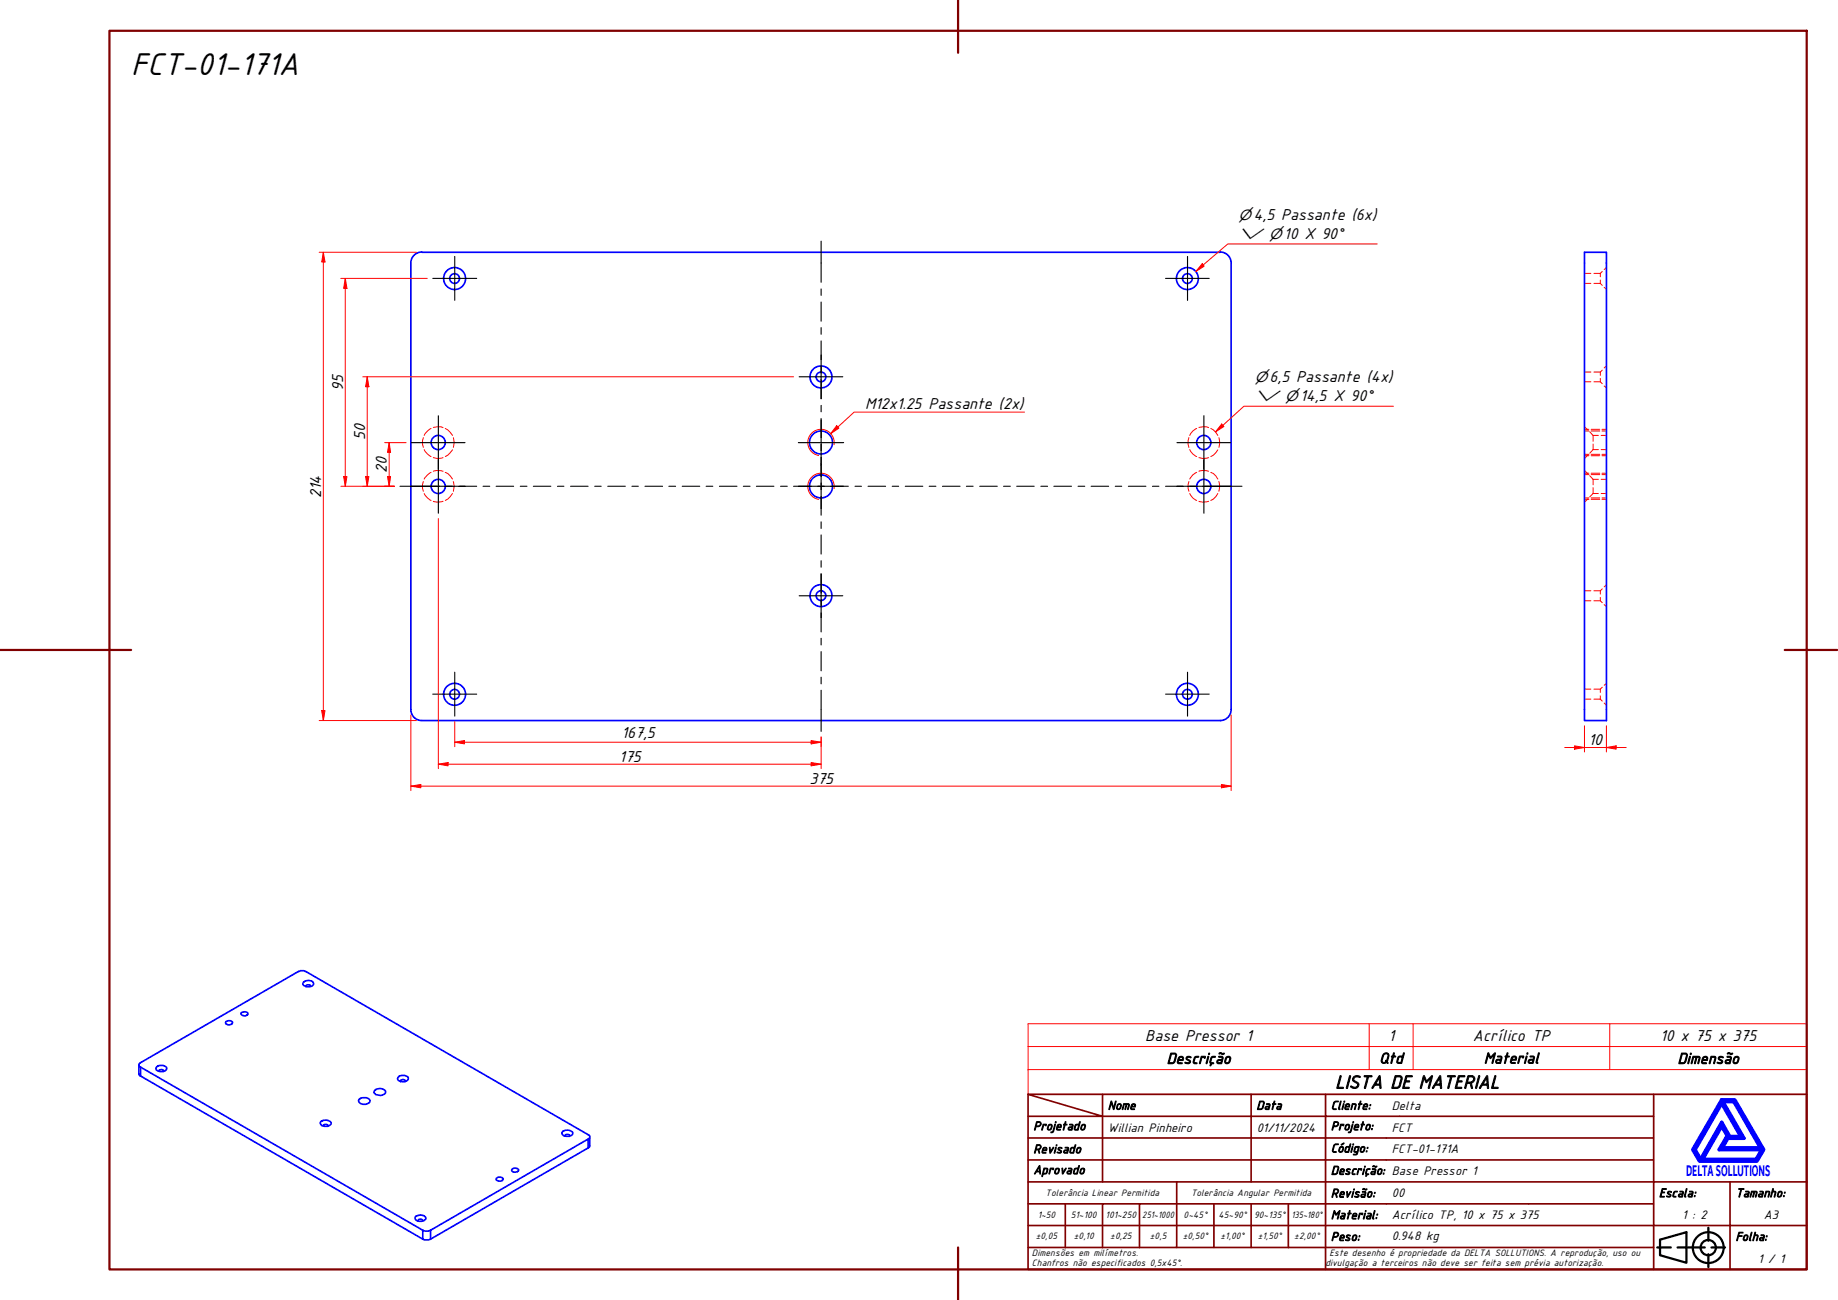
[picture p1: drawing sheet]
<svg xmlns="http://www.w3.org/2000/svg" width="420mm" height="297mm" viewBox="0 0 420 297" stroke-linecap="round" stroke-linejoin="round" font-family="sans-serif">
<!-- layer: Hidden (ABNT) -->
<g fill="none" stroke="#f00" stroke-width=".23">
<path d="M362.2 62.5h1.5M362.2 64.8h1.5M364.4 62.5h1.4M364.4 64.8h1.4M365.8 62.5v.7M365.8 64v.8M365.8 64.8l.5 .4M366.3 62l-.5 .5M366.7 65.6l.5 .5M367.2 61.1l-.5 .5M96.8 100l-.2 .7 .2 1.5M98.6 97.9a3.5 3.5 0 0 0-1.6 1.6"/>
<path d="M99.1 97.6l1.7-.1 .5 .2M101.8 97.9l.6 .3 1 1.3M103.6 100a3.3 3.3 0 0 1 0 2.2M271.8 100l-.2 .7 .2 1.5M273.6 97.9a2.9 2.9 0 0 0-1.6 1.6M274.1 97.6l1.7-.1 .5 .2M276.8 97.9l.6 .3 1 1.3M278.6 100a3.3 3.3 0 0 1 0 2.2M362.2 97.5l.8 .8M362.2 85h1.5M362.2 87.2h1.5M362.2 98.5h1"/>
<path d="M362.2 98.1h1M363.4 98.7l.8 .8M363.7 98.5h2M363.7 98.1h2M364.2 99.5v1.3M364.2 99.5h1.2M364.4 85h1.4M364.4 87.2h1.4M365.8 85v.8M365.8 86.5v.7M365.8 87.2l.5 .5M366 99.5h1.2"/>
<path d="M366.2 98.5h1M366.2 98.1h1M366.3 84.6l-.5 .4M366.7 88.2l.5 .4M367.2 83.6l-.5 .5M96.8 110l-.2 .7 .2 1.6M97 102.7a3.5 3.5 0 0 0 1.6 1.6M97 112.8a3.5 3.5 0 0 0 1.6 1.5M98.6 107.9l-.9 .6-.7 1M99.1 104.6a3.2 3.2 0 0 0 2.2 0M99.1 107.7a3.2 3.2 0 0 1 2.2 0M99.1 114.5a3.2 3.2 0 0 0 2.2 0"/>
<path d="M101.8 107.9l.6 .3 1 1.3M103.4 102.8l-1 1.2-.6 .3M103.4 112.8l-1 1.2-.6 .3M103.6 110a3.3 3.3 0 0 1 0 2.3M271.8 110l-.2 .7 .2 1.6M272 102.7a2.9 2.9 0 0 0 1.6 1.6M272 112.8a2.9 2.9 0 0 0 1.6 1.5M273.6 107.9a3.1 3.1 0 0 0-1.6 1.6M274.1 104.6a3.2 3.2 0 0 0 2.2 0M274.1 107.7a3.2 3.2 0 0 1 2.2 0M274.1 114.5a3.2 3.2 0 0 0 2.2 0M276.8 107.9l.6 .3 1 1.3"/>
<path d="M278.4 102.8l-1 1.2-.6 .3M278.4 112.8l-.5 .7-1.1 .8M278.6 110a3.3 3.3 0 0 1 0 2.3M362.2 107.5l.8 .8M362.2 103.8h1M362.2 108.4h1M362.2 113.8h1M362.2 104.1h1M362.2 108.1h1M362.2 114.1h1M363 103.9l-.8 .9M363 114l-.8 .7"/>
<path d="M363.4 108.7l.8 .8M363.7 103.8h2M363.7 108.4h2M363.7 113.8h2M363.7 104.1h2M363.7 108.1h2M363.7 114.1h2M364.2 101.5v1.2M364.2 109.5v1.3M364.2 111.4v1.4M364.2 102.7l-.8 .9M364.2 102.7h1.2"/>
<path d="M364.2 112.8l-.8 .7M364.2 112.8h1.2M364.2 109.5h1.2M366 102.7h1.2M366 112.8h1.2M366 109.5h1.2M366.2 103.8h1M366.2 108.4h1M366.2 113.8h1M366.2 104.1h1M366.2 108.1h1M366.2 114.1h1"/>
<path d="M362.2 135h1.5M362.2 137.3h1.5M364.4 135h1.4M364.4 137.3h1.4M365.8 135v.7M365.8 136.5v.8M365.8 137.3l.5 .4M366.3 134.5l-.5 .5M366.7 138.2l.5 .4M367.2 133.6l-.5 .5M362.2 157.5h1.5M362.2 159.8h1.5"/>
<path d="M364.4 157.5h1.4M364.4 159.8h1.4M365.8 157.5v.7M365.8 159v.8M365.8 159.8l.5 .4M366.3 157l-.5 .5M367.2 156.1l-.5 .5M366.7 160.6l.5 .5"/>
</g>
<!-- layer: Visible (ABNT) -->
<g fill="none" stroke="#00f" stroke-width=".38">
<path d="M96.4 57.6a2.51 2.51 0 0 0-2.5 2.5M96.5 57.6h182.5M278.9 57.6a2.51 2.51 0 0 1 2.5 2.5M362.2 57.6h5v107h-5zM93.9 60.1v102M281.4 60.1v102M93.9 162.1a2.51 2.51 0 0 0 2.5 2.5M281.4 162.1a2.51 2.51 0 0 1-2.5 2.5h-182.4M51.6 233.5a.93 .93 0 0 1 1.5 .2 .9 .9 0 0 1-1.5 0zM55.1 231.4a1 1 0 0 1 1.6 .3 .95 .95 0 0 1-1.6-.1zM69.4 224.4a1.57 1.57 0 0 1 2.3 .2 1.18 1.18 0 0 1-1.8 .8l-.2-.1a.52 .52 0 0 1-.3-.9zM69.9 225.4a.57 .57 0 0 1 .6-.4 .57 .57 0 0 1 .5 .4"/>
<path d="M31.7 243.3v2l.2 .4 .2 .2M32.1 243.8l-.2-.1-.2-.4 .4-.5 36.1-20.8 1.2-.2 65 37.5a.53 .53 0 0 1 .4 .5 .53 .53 0 0 1-.4 .5M32.1 243.8v2.1M32.1 243.8l64.5 37.3M32.1 245.9l64.5 37.2M36 243.6a1.55 1.55 0 0 1 2.1 .4 1.38 1.38 0 0 1-2.4 .4v-.4zM36.3 244.8a.57 .57 0 0 1 .6-.4 .57 .57 0 0 1 .5 .4M73.3 256.3a1.5 1.5 0 0 1 2.4 .4 1.56 1.56 0 0 1-2.4 .1zM73.9 257.3a.57 .57 0 0 1 .6-.4 .57 .57 0 0 1 .5 .4M82.1 251.2a1.79 1.79 0 0 1 2.5 .2 1.4 1.4 0 0 1-2.2 .7l-.4-.3zM85.9 249a1.78 1.78 0 0 1 2.2 .4 1.29 1.29 0 0 1-1.9 .8l-.3-.1a.6 .6 0 0 1-.4-.5 .6 .6 0 0 1 .4-.6zM91.1 246.1a1.63 1.63 0 0 1 2.2 .2 1.38 1.38 0 0 1-2.4 .4z"/>
<path d="M91.6 247.1a.64 .64 0 0 1 .5-.4 .64 .64 0 0 1 .6 .2l-.1 .2M128.6 258.6a1.45 1.45 0 0 1 2.3 .4 1.52 1.52 0 0 1-2.4 0zM129.2 259.6a.57 .57 0 0 1 .5-.4 .57 .57 0 0 1 .5 .4M134.8 259.8v2.2l-.4 .3M95 278a1.5 1.5 0 0 1 2.3 .4 1.48 1.48 0 0 1-2.4 0zM95.6 279a.55 .55 0 0 1 .5-.4 .55 .55 0 0 1 .5 .4M113.5 269.2a.93 .93 0 0 1 1.5 .3 .94 .94 0 0 1-1.6-.1zM117 267.2a.96 .96 0 0 1 1.6 .2 .9 .9 0 0 1-1.6-.1zM134.4 260.3v2M134.4 260.3l-36 20.8M134.4 262.3l-36 20.8M96.6 281.1l.6 .2 1.2-.2"/>
<path d="M96.6 283.1l.6 .2 1.2-.2M96.6 281.1v2M98.4 281.1v2"/>
<circle cx="103.9" cy="63.6" r="1.11"/>
<circle cx="103.9" cy="63.6" r="2.51"/>
<circle cx="271.4" cy="63.6" r="1.11"/>
<circle cx="271.4" cy="63.6" r="2.51"/>
<circle cx="187.7" cy="86.1" r="1.11"/>
<circle cx="187.7" cy="86.1" r="2.51"/>
<circle cx="100.2" cy="101.1" r="1.62"/>
<circle cx="100.2" cy="111.1" r="1.62"/>
<circle cx="187.7" cy="111.1" r="2.64"/>
<circle cx="187.7" cy="101.1" r="2.64"/>
<circle cx="275.2" cy="111.1" r="1.62"/>
<circle cx="275.2" cy="101.1" r="1.62"/>
<circle cx="187.7" cy="136.1" r="1.11"/>
<circle cx="187.7" cy="136.1" r="2.51"/>
<circle cx="103.9" cy="158.6" r="1.11"/>
<circle cx="103.9" cy="158.6" r="2.51"/>
<circle cx="271.4" cy="158.6" r="1.11"/>
<circle cx="271.4" cy="158.6" r="2.51"/>
</g>
<!-- layer: Visible Narrow (ABNT) -->
<path d="M190.6 101.6a3 3 0 0 0-2.4-3.5 3 3 0 0 0-3.5 2.5 3 3 0 0 0 2.5 3.5M190.6 111.7a3 3 0 0 0-2.4-3.5 3 3 0 0 0-3.5 2.4 3 3 0 0 0 2.5 3.5" fill="none" stroke="#f00" stroke-width=".23"/>
<path d="M235 239.1h178v-5.2h-178v10.5M313 233.9v10.5M323 233.9v10.5M368 233.9v10.5M413 239.1v5.3h-178M235 244.4v5.6h178v-5.6" fill="none" stroke="#f00" stroke-width=".23"/>
<!-- layer: Borda A3/A4 (ABNT) -->
<path d="M25 7h388v283.1h-388zM219 0v12.1M0 148.5h30M408 148.5h12M219 285v12" fill="none" stroke="#800000" stroke-width=".51"/>
<path d="M393.6 257.3l1.2 2.2-1.8 3.2h9.7l-1.3 2.2h-12.2zM393.6 252.1l4.4 7.6h-2.6l-1.8-3.2-4.9 8.4-1.2-2.2zM393.6 251.3h3l6.6 11.4-1.6 2.6h-13.1l-1.5-2.6zM393.8 251.7h2.6l6.1 10.6h-8.8l1.3-2.2h3.7zM395 259.7h.2l-.1 .2z" fill="none" stroke="#00f" stroke-width=".83"/>
<!-- layer: 0 -->
<path d="M388.5 265.3h13.1" fill="none" stroke="#000" stroke-width=".23"/>
<g fill="none" stroke="#800000" stroke-width=".38">
<path d="M235 250l17 5.1h-17M235 250h178v40.1h-178zM252 255.1h34v4.9h17M252 255.1v15M252 250v5.1M286 250v5.1h17v4.9M303 250v5.1h75M378 250v20.1h-143M235 260h51v10.1M235 275.1h17M243.5 275.1v9.9M260.5 275.1h-8.5v9.9"/>
<path d="M269 270.1v14.9h-8.5M277.5 275.1v9.9h-8.5M286 275.1v9.9h8.5M294.5 275.1v9.9M303 275.1h-42.5v9.9M303 260v5h-68M303 275.1v9.9h75M303 260h75M303 275.1h75M378 265h-75v10.1M395.5 270.1v9.9h17.5M413 270.1h-35v9.9h17.5v10.1"/>
<path d="M235 285h25.5M235 280h143v10.1M277.5 285h8.5M294.5 285h8.5v5.1"/>
</g>
<g fill="none" stroke="#000" stroke-width=".51">
<path d="M378.8 285h3.2M379.5 283.3l6-1.8v7l-6-1.7zM383.5 285h6.2M390.5 280.5v3M390.5 286.6v2.9M391.2 285h3.1"/>
<circle cx="390.5" cy="285.1" r="3.5"/>
<circle cx="390.5" cy="285.1" r="1.75"/>
</g>
<!-- layer: Marca de centro (ISO) -->
<g fill="none" stroke="#000" stroke-width=".25">
<path d="M103.9 58.6v10M271.5 58.6v10M98.9 63.6h10.1M266.4 63.6h10M100.2 95v12.2M182.7 86.1h10M187.7 95.9v10.4M187.7 81.1v10M275.2 95v12.2M94 111.1h12.3M94 101.1h12.3M100.2 105v12.3"/>
<path d="M182.5 111.1h10.3M182.5 101.1h10.3M187.7 106v10.3M269 111.1h12.3M269 101.1h12.3M275.2 105v12.3M182.7 136.1h10M187.7 131.1v10M98.9 158.6h10.1M103.9 153.6v10M266.4 158.6h10M271.5 153.6v10"/>
</g>
<!-- layer: Linha de centro (ISO) -->
<g fill="none" stroke="#000" stroke-width=".25">
<path d="M187.7 55.1v9.4M187.7 66v1.5M187.7 69v4.4M187.7 74.9v1.5M187.7 77.9v4.3M187.7 83.7v1.6M187.7 86.7v4.4M187.7 92.6v1.5M187.7 95.6v4.4M187.7 101.5v1.5M187.7 104.5v4.4M187.7 110.3v1.6"/>
<path d="M187.7 113.4v4.3M187.7 119.2v1.6M187.7 122.2v4.4M187.7 128.1v1.5M187.7 131.1v4.4M187.7 137v1.5M187.7 140v4.4M187.7 145.8v1.6M187.7 148.9v4.4M187.7 154.7v1.6M187.7 157.7v9.4"/>
</g>
<path d="M73.9 57.6v2.3" fill="none" stroke="#f00" stroke-width=".23"/>
<path d="M73.9 57.6l.4 2.3h-.8z" fill="#f00"/>
<path d="M73.9 57.6l.4 2.3h-.8zM73.9 162.4v2.2" fill="none" stroke="#f00" stroke-width=".23"/>
<path d="M73.5 162.4h.8l-.4 2.2z" fill="#f00"/>
<path d="M73 57.6h22.2M73.9 59.9v102.5M89 108.9v2.2M73 164.6h22.2M73.5 162.4h.8l-.4 2.2z" fill="none" stroke="#f00" stroke-width=".23"/>
<!-- layer: Linha de centro (ISO) -->
<g fill="none" stroke="#000" stroke-width=".25">
<path d="M91.4 111.1h9.1M101.9 111.1h1.5M105 111.1h4M110.4 111.1h1.6M113.4 111.1h4M118.9 111.1h1.6M121.9 111.1h4M127.4 111.1h1.5M130.4 111.1h4M136 111.1h1.4M138.9 111.1h4M144.5 111.1h1.4"/>
<path d="M147.4 111.1h4M152.9 111.1h1.5M156 111.1h4M161.4 111.1h1.5M164.5 111.1h4M169.9 111.1h1.5M172.9 111.1h4M178.4 111.1h1.6M181.4 111.1h4M186.9 111.1h1.5M189.9 111.1h4M195.5 111.1h1.4"/>
<path d="M198.4 111.1h4M204 111.1h1.4M206.9 111.1h4M212.4 111.1h1.5M215.5 111.1h4M220.9 111.1h1.5M224 111.1h4M229.4 111.1h1.5M232.4 111.1h4M237.9 111.1h1.6M240.9 111.1h4M246.4 111.1h1.6"/>
<path d="M249.4 111.1h4M255 111.1h1.4M257.9 111.1h4M263.5 111.1h1.4M266.4 111.1h4M271.9 111.1h1.5M275 111.1h8.9"/>
</g>
<path d="M88.6 108.9h.7l-.3 2.2z" fill="#f00"/>
<path d="M88.6 108.9h.7l-.3 2.2zM89 101.1v2.3" fill="none" stroke="#f00" stroke-width=".23"/>
<path d="M89 101.1l.3 2.3h-.7z" fill="#f00"/>
<path d="M83.9 108.9v2.2M87.9 111.1h2.3M87.9 101.1h4.9M89 101.1l.3 2.3h-.7zM89 103.4v5.5" fill="none" stroke="#f00" stroke-width=".23"/>
<path d="M83.6 108.9h.7l-.4 2.2z" fill="#f00"/>
<path d="M83.9 86.1v2.3M83.6 108.9h.7l-.4 2.2z" fill="none" stroke="#f00" stroke-width=".23"/>
<path d="M83.9 86.1l.4 2.3h-.7z" fill="#f00"/>
<path d="M82.9 86.1h98.5M83.9 86.1l.4 2.3h-.7zM83.9 88.4v20.5M78.9 108.9v2.2M82.9 111.1h7.3" fill="none" stroke="#f00" stroke-width=".23"/>
<path d="M78.5 108.9h.8l-.4 2.2z" fill="#f00"/>
<path d="M78.9 63.6v2.3M78.5 108.9h.8l-.4 2.2z" fill="none" stroke="#f00" stroke-width=".23"/>
<path d="M78.9 63.6l.4 2.3h-.8z" fill="#f00"/>
<path d="M77.9 63.6h19.8M78.9 63.6l.4 2.3h-.8zM78.9 65.9v43M77.9 111.1h12.3M103.9 169.6h2.3" fill="none" stroke="#f00" stroke-width=".23"/>
<path d="M103.9 169.6l2.3-.4v.8z" fill="#f00"/>
<path d="M103.9 169.6l2.3-.4v.8zM185.4 169.6h2.3" fill="none" stroke="#f00" stroke-width=".23"/>
<path d="M185.4 169.2l2.3 .4-2.3 .4z" fill="#f00"/>
<path d="M100.2 174.6h2.2M103.9 164.9v5.7M106.2 169.6h79.2M185.4 169.2l2.3 .4-2.3 .4zM187.7 168.4v2.2" fill="none" stroke="#f00" stroke-width=".23"/>
<path d="M100.2 174.6l2.2-.4v.8z" fill="#f00"/>
<path d="M100.2 174.6l2.2-.4v.8zM185.4 174.6h2.3" fill="none" stroke="#f00" stroke-width=".23"/>
<path d="M185.4 174.2l2.3 .4-2.3 .4z" fill="#f00"/>
<path d="M100.2 118.5v40M100.2 158.7v16.9M93.9 179.6h2.3M102.4 174.6h83M185.4 174.2l2.3 .4-2.3 .4zM187.7 168.4v7.2" fill="none" stroke="#f00" stroke-width=".23"/>
<path d="M93.9 179.6l2.3-.4v.8z" fill="#f00"/>
<path d="M93.9 179.6l2.3-.4v.8zM279.2 179.6h2.2" fill="none" stroke="#f00" stroke-width=".23"/>
<path d="M279.2 179.2l2.2 .4-2.2 .4z" fill="#f00"/>
<path d="M93.9 163.4v17.2M96.2 179.6h183M279.2 179.2l2.2 .4-2.2 .4zM281.4 163.4v17.2M359.9 170.8h2.3" fill="none" stroke="#f00" stroke-width=".23"/>
<path d="M359.9 170.4l2.3 .4-2.3 .4z" fill="#f00"/>
<path d="M359.9 170.4l2.3 .4-2.3 .4zM367.2 170.8h2.2" fill="none" stroke="#f00" stroke-width=".23"/>
<path d="M367.2 170.8l2.2-.4v.8z" fill="#f00"/>
<path d="M357.7 170.8h2.2M362.2 170.8h5M362.2 165.8v6M367.2 170.8l2.2-.4v.8zM367.2 165.8v6M369.4 170.8h2.3" fill="none" stroke="#f00" stroke-width=".23"/>
<path d="M191.5 97.6l-1.6 1.5" fill="none" stroke="#f00" stroke-width=".23"/>
<path d="M191.3 97.3l.5 .5-1.9 1.3z" fill="#f00"/>
<path d="M275 60.6l-1.6 1.4M191.3 97.3l.5 .5-1.9 1.3zM234.2 94.2h-38.9l-3.8 3.4" fill="none" stroke="#f00" stroke-width=".23"/>
<path d="M274.8 60.2l.5 .6-1.9 1.2z" fill="#f00"/>
<path d="M314.8 55.7h-34.1l-5.7 4.9M274.8 60.2l.5 .6-1.9 1.2zM279.5 97.2l-1.6 1.5" fill="none" stroke="#f00" stroke-width=".23"/>
<path d="M279.3 96.9l.5 .6-1.9 1.2z" fill="#f00"/>
<path d="M279.3 96.9l.5 .6-1.9 1.2zM318.5 92.8h-34.1l-4.9 4.4" fill="none" stroke="#f00" stroke-width=".23"/>
<text font-size="7.7" x="30" y="17.1">FCT-01-171A</text>
<text font-size="4.6" x="305.2" y="248.7">LISTA DE MATERIAL</text>
<g font-size="3.9">
<text x="78.4" y="89.3" transform="rotate(-90 78.4 89.3)">95</text>
<text x="197.7" y="93.4">M12x1.25 Passante (2x)</text>
<text x="83.4" y="100.5" transform="rotate(-90 83.4 100.5)">50</text>
<text x="88.5" y="108" transform="rotate(-90 88.5 108)">20</text>
<text x="73.4" y="113.8" transform="rotate(-90 73.4 113.8)">214</text>
<text x="142" y="168.6">167,5</text>
<text x="363.2" y="170.3">10</text>
<text x="141.5" y="174.1">175</text>
<text x="185" y="179.1">375</text>
<text x="261.8" y="237.8">Base Pressor 1</text>
<text x="317.4" y="237.8">1</text>
<text x="336.7" y="237.9">Acrílico TP</text>
<text x="379.5" y="237.8">10 x 75 x 375</text>
</g>
<g font-size="3.8">
<text x="266.7" y="243.1">Descrição</text>
<text x="315.3" y="243">Qtd</text>
<text x="339.2" y="243">Material</text>
<text x="383.5" y="243.1">Dimensão</text>
</g>
<text font-size="3.8" fill="#00f" x="385.4" y="268.8">DELTASOLLUTIONS</text>
<g font-size="3.4">
<text x="283.1" y="50.3">⌀4,5 Passante (6x)</text>
<text x="283.1" y="54.6">⌵ ⌀10 X 90°</text>
<text x="286.8" y="87.4">⌀6,5 Passante (4x)</text>
<text x="286.8" y="91.7">⌵ ⌀14,5 X 90°</text>
</g>
<g font-size="3">
<text x="253.2" y="253.5">Nome</text>
<text x="287.2" y="253.5">Data</text>
<text x="304.2" y="253.5">Cliente:</text>
<text x="318.1" y="253.5">Delta</text>
<text x="236.2" y="263.5">Revisado</text>
<text x="236.2" y="258.2">Projetado</text>
<text x="253.2" y="258.6">Willian Pinheiro</text>
<text x="287.3" y="258.6">01/11/2024</text>
<text x="304.2" y="263.3">Código:</text>
<text x="304.2" y="258.2">Projeto:</text>
<text x="318.1" y="263.5">FCT-01-171A</text>
<text x="318.1" y="258.6">FCT</text>
<text x="236.2" y="268.3">Aprovado</text>
<text x="304.2" y="268.4">Descrição: Base Pressor 1</text>
<text x="304.2" y="273.6">Revisão:</text>
<text x="318.1" y="273.5">00</text>
<text x="379.2" y="273.5">Escala:</text>
<text x="396.7" y="273.5">Tamanho:</text>
<text x="304.2" y="278.6">Material:</text>
<text x="318.1" y="278.4">Acrílico TP, 10 x 75 x 375</text>
<text x="384.6" y="278.6">1 : 2</text>
<text x="403.2" y="278.6">A3</text>
<text x="304.2" y="283.5">Peso:</text>
<text x="318.1" y="283.3">0.948 kg</text>
<text x="396.7" y="283.5">Folha:</text>
<text x="401.9" y="288.5">1 / 1</text>
</g>
<g font-size="2.3">
<text x="239" y="273.4">Tolerância Linear Permitida</text>
<text x="272.3" y="273.2">Tolerância Angular Permitida</text>
<text x="237.2" y="278.3">1~50</text>
<text x="244.8" y="278.3">51~100</text>
<text x="252.7" y="278.3">101~250</text>
<text x="261.1" y="278.3">251~1000</text>
<text x="270.6" y="278.3">0~45°</text>
<text x="278.5" y="278.3">45~90°</text>
<text x="286.7" y="278.3">90~135°</text>
<text x="295.2" y="278.3">135~180°</text>
<text x="235.9" y="287.1">Dimensões em milímetros.</text>
<text x="236.8" y="283.1">±0,05</text>
<text x="245.5" y="283.1">±0,10</text>
<text x="253.8" y="283.1">±0,25</text>
<text x="262.8" y="283.1">±0,5</text>
<text x="270.4" y="283.1">±0,50°</text>
<text x="279" y="283.1">±1,00°</text>
<text x="287.5" y="283.1">±1,50°</text>
<text x="295.8" y="283.1">±2,00°</text>
<text x="303.9" y="287.1">Este desenho é propriedade da DELTA SOLLUTIONS. A reprodução, uso ou</text>
<text x="235.9" y="289.2">Chanfros não especificados 0,5x45°.</text>
<text x="303" y="289.2">divulgação a terceiros não deve ser feita sem prévia autorização.</text>
</g>
</svg>
